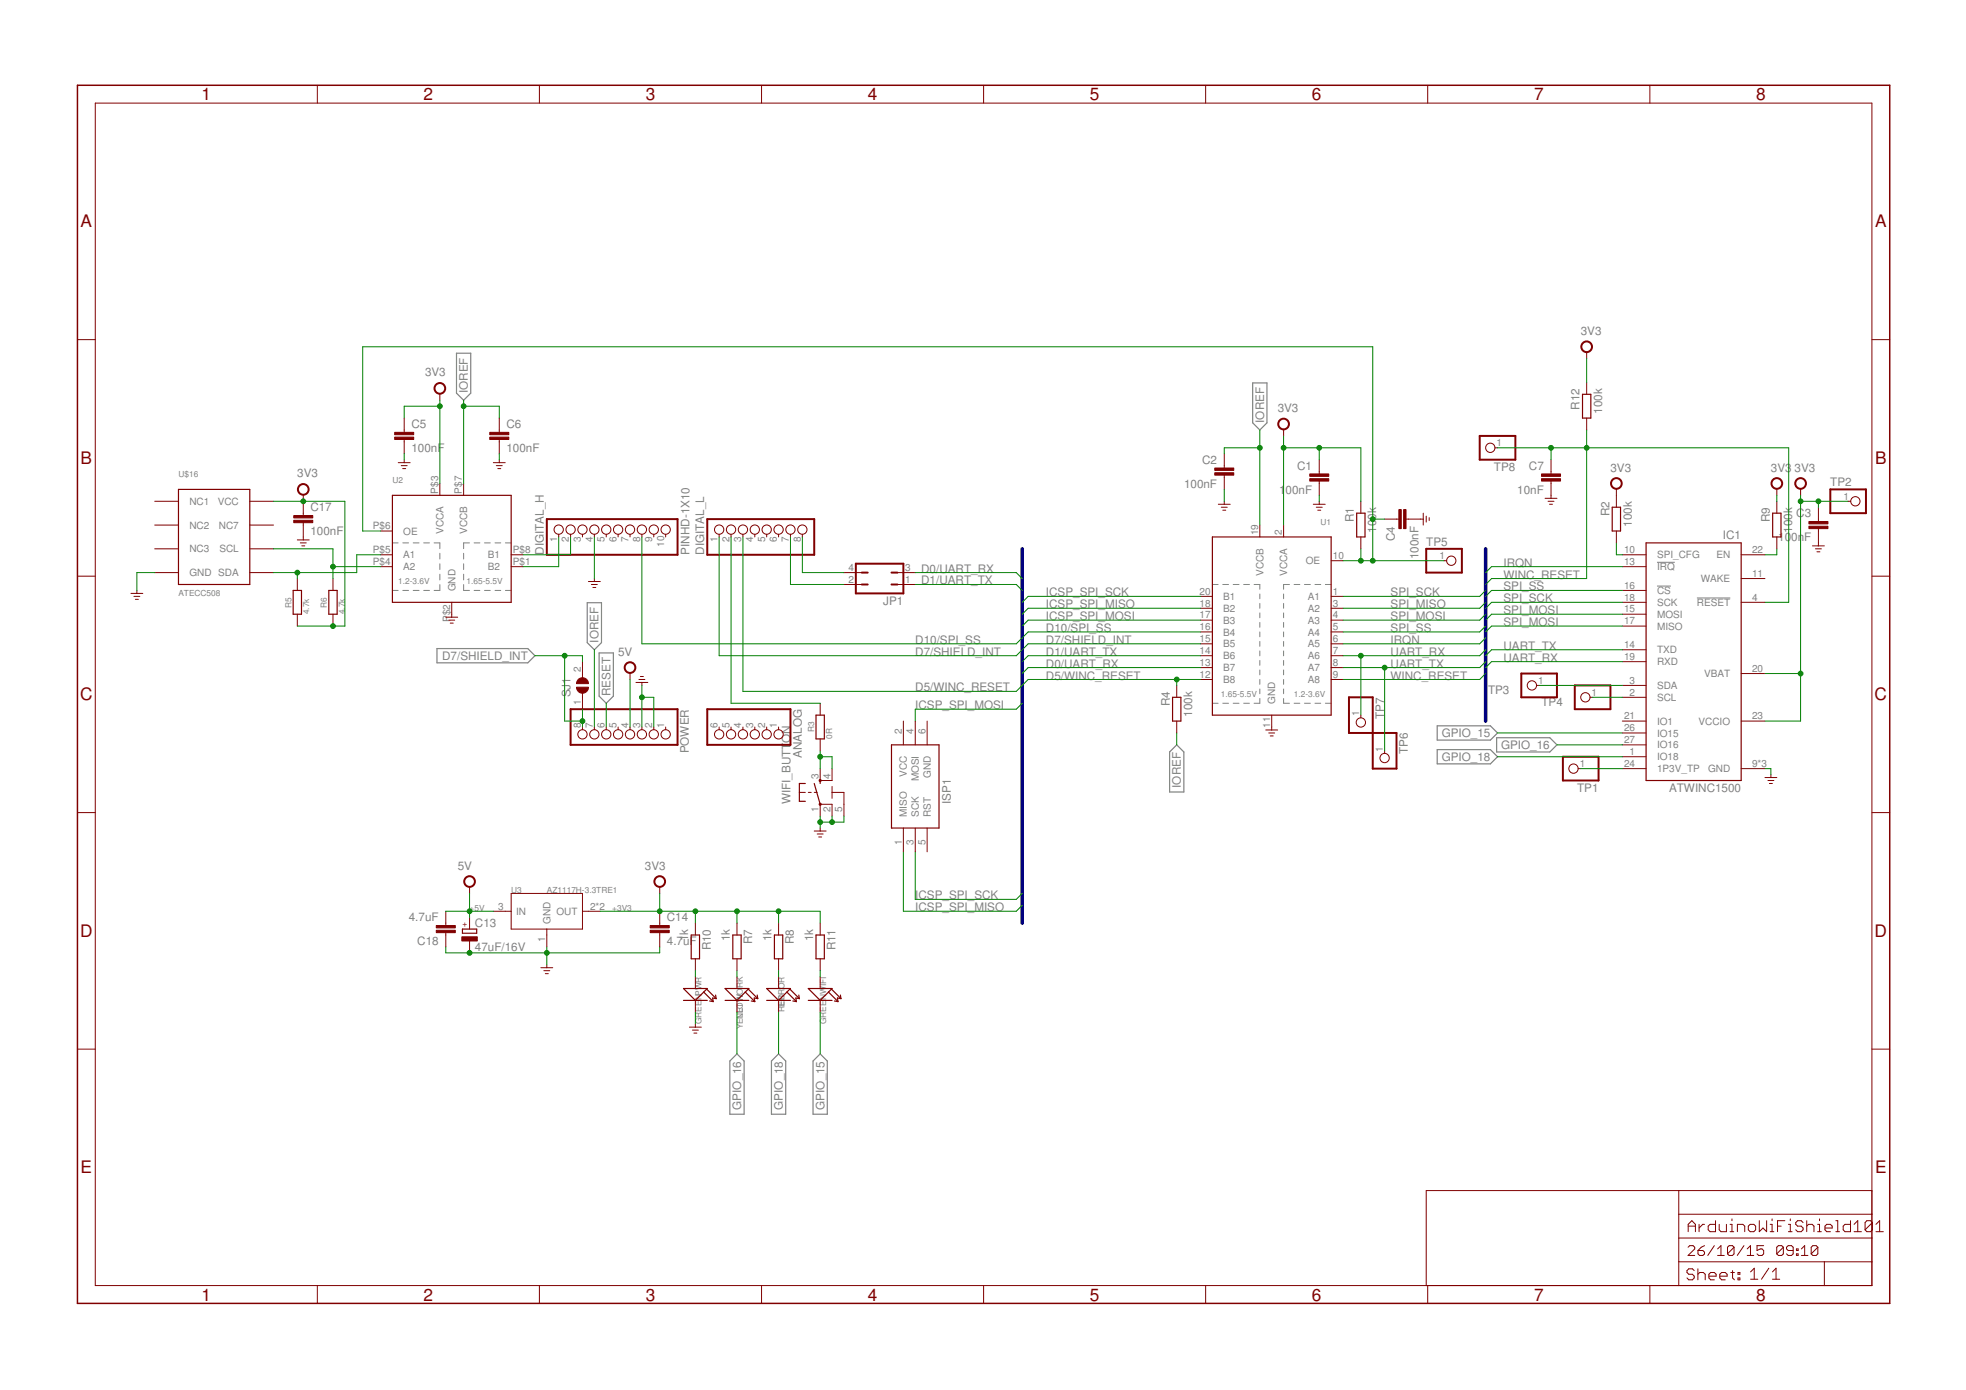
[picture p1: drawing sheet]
<svg xmlns="http://www.w3.org/2000/svg" width="420mm" height="297mm" viewBox="0 0 420 297" stroke-linecap="round" stroke-linejoin="round" font-family="sans-serif">
<g fill="none" stroke="#808080" stroke-width=".21">
<path d="M83.9 116h1.2M86.1 116h1.2M88.3 116h1.3M90.6 116h1.2M92.8 116h1.2v1.2M94 118.2v1.3M99.1 118.2v1.3M100.3 116h-1.2v1.2M101.3 116h1.3M103.5 116h1.3M105.8 116h1.2M108 116h1.2"/>
<path d="M83.9 126.2h1.2M86.1 126.2h1.2M88.3 126.2h1.3M90.6 126.2h1.2M94 124.9v1.3h-1.2M94 120.5v1.2M94 122.7v1.2M99.1 124.9v1.3h1.2M99.1 120.5v1.2M99.1 122.7v1.2M101.3 126.2h1.3M103.5 126.2h1.3"/>
<path d="M105.8 126.2h1.2M108 126.2h1.2M259.1 124.9h1.2M261.3 124.9h1.3M263.5 124.9h1.3M265.8 124.9h1.2M268 124.9h1.2v1M269.2 126.9v1.1M269.2 128.9v1.1M269.2 131v1M269.2 133v1M269.2 135v1.1"/>
<path d="M269.2 137.1v1M269.2 139.1v1M274.3 126.9v1.1M274.3 128.9v1.1M274.3 131v1M274.3 133v1M274.3 135v1.1M274.3 137.1v1M274.3 139.1v1M275.6 124.9h-1.3v1M276.6 124.9h1.2M278.8 124.9h1.2"/>
<path d="M281 124.9h1.3M283.3 124.9h1.2M354.1 120.2h3.8M354.1 125.2h3M362.6 127.8h7.2M259.1 150.3h1.2M261.3 150.3h1.3M263.5 150.3h1.3M265.8 150.3h1.2M269.2 149.3v1h-1.2M269.2 141.1v1.1M269.2 143.2v1"/>
<path d="M269.2 145.2v1M269.2 147.2v1.1M274.3 149.3v1h1.3M274.3 141.1v1.1M274.3 143.2v1M274.3 145.2v1M274.3 147.2v1.1M276.6 150.3h1.2M278.8 150.3h1.2M281 150.3h1.3M283.3 150.3h1.2"/>
</g>
<path d="M97.6 75.5h3v8.5l-1.5 1.5-1.5-1.5zM267.7 81.8h3.1v8.6l-1.6 1.5-1.5-1.5zM93.4 138.6h19.4l1.5 1.5-1.5 1.5h-19.4zM125.5 128.8h3v8.5l-1.5 1.6-1.5-1.6zM128 139.5h3.1v9.3l-1.5 1.5-1.6-1.5zM251.5 159.2l1.5 1.5v8.5h-3v-8.5zM307.1 155.1h11.4l1.5 1.5-1.5 1.6h-11.4zM319.8 157.6h11.4l1.5 1.6-1.5 1.5h-11.4zM307.1 160.2h11.4l1.5 1.5-1.5 1.5h-11.4zM157.5 225.2l1.5 1.5v11.4h-3v-11.4zM164.9 226.7l1.5-1.5 1.5 1.5v11.4h-3zM173.8 226.7l1.5-1.5 1.5 1.5v11.4h-3z" fill="none" stroke="#808080" stroke-width=".25"/>
<g fill="none" stroke="#800000" stroke-width=".21">
<path d="M67.8 18.2v3.8M115.3 18.2v3.8M162.8 18.2v3.8M210.2 18.2v3.8M257.7 18.2v3.8M305.1 18.2v3.8M352.6 18.2v3.8M20.4 22h379.6v252.7h-379.6zM16.6 72.6h3.8M339.1 75.2v1.4M400 72.6h3.9M85.1 98.9h2.6"/>
<path d="M85.7 99.5h1.3M86.4 89.3v3.1M86.4 93.9v3.1M86.4 98.2v.7M94 84.1v1.4M105.4 98.9h2.6M106.1 99.5h1.2M106.7 89.3v3.1M106.7 93.9v3.1M106.7 98.2v.7M261.6 97v3M274.3 91.7v1.5"/>
<path d="M281.9 98.2v3.1M319.5 95.7h.5M331.5 98.2v3.1M339.1 81.7v2.6M339.1 89.3v2.6M33.1 117.3h5M33.1 107.1h5M33.1 112.2h5M53.4 117.3h5.1M53.4 107.1h5.1M53.4 112.2h5.1M63.5 115.4h2.6"/>
<path d="M64.2 116h1.2M64.5 116.6h.6M64.8 105.7v4.5M64.8 111.7v3.7M81.3 118.6h2.6M81.3 113.5h2.6M86.1 100.1h.6M94 103.3v2.6M99.1 103.3v2.6M106.4 100.1h.6M109.2 118.6h2.6M119.4 114.2v.5"/>
<path d="M121.9 114.2v.5M124.5 114.2v.5M127 114.2v.5M129.6 114.2v.5M132.1 114.2v.5M134.6 114.2v.5M137.2 114.2v.5M139.7 114.2v.5M142.3 114.2v.5M153.7 114.2v.5M156.2 114.2v.5M158.8 114.2v.5"/>
<path d="M161.3 114.2v.5M163.9 114.2v.5M166.4 114.2v.5M168.9 114.2v.5M171.5 114.2v.5M260.4 107.8h2.5M261 108.4h1.3M261.3 109h.7M261.6 101.5v3.1M261.6 107.1v.7M269.2 112.2v2.5M274.3 112.2v2.5"/>
<path d="M280.7 107.8h2.5M281.3 108.4h1.3M281.6 109h.7M281.9 102.8v3.1M281.9 107.1v.7M284.5 119.8h2.5M290.8 107.1v2.6M290.8 114.7v2.6M295.9 110.9h3.1M300.5 110.9h3.7M304.2 109.7v2.5M304.8 110.3v1.3"/>
<path d="M305.4 110.6v.7M308.6 119.8h.6M330.2 106.5h2.5M330.8 107.1h1.3M331.2 107.8h.6M331.5 102.8v3.7M345.4 104.4v4M345.4 113.5v2.5M346.7 118.6h5.1M372.1 118.6h5.1M379.7 104.4v1.5M379.7 107.1v2.6"/>
<path d="M379.7 114.7v2.6M384.8 104.4v1.5M387.3 116.6h2.6M388 117.3h1.3M388.3 117.9h.6M388.6 108.4v3M388.6 113v3.6M395 107.1h.5M16.6 123.1h3.8M28 126.8h2.5M28.6 127.4h1.3M28.9 128.1h.7"/>
<path d="M29.3 126.2v.6M33.1 122.4h5M53.4 122.4h5.1M63.5 123.6v2.6M63.5 131.3v2.5M71.2 123.6v2.6M71.2 131.3v2.5M81.3 121.1h2.6M95.3 131.9h2.5M95.9 132.5h1.3M96.2 133.2h.7M96.5 128.7v3.2"/>
<path d="M109.2 121.1h2.6M125.8 124.3h2.5M126.4 124.9h1.3M126.7 125.5h.6M127 123.6v.7M180.4 124.9h3.8M180.4 122.4h3.8M191.8 124.9h3.8M191.8 122.4h3.8M256.6 127.4h2.5M256.6 130h2.5M256.6 132.5h2.5"/>
<path d="M256.6 135h2.5M256.6 137.6h2.5M284.5 127.4h2.5M284.5 130h2.5M284.5 132.5h2.5M284.5 135h2.5M284.5 137.6h2.5M346.7 128.7h5.1M346.7 121.1h5.1M346.7 138.9h5.1M346.7 131.3h5.1M346.7 126.2h5.1"/>
<path d="M346.7 133.8h5.1M372.1 128.7h5.1M372.1 123.6h5.1M400 123.1h3.9M124.5 141.4v3.4M124.5 148.1v3.5M124.5 155.4v.5M127 155.4v.5M129.6 155.4v.5M132.1 155.4v.5M134.6 143.8v1.4M134.6 155.4v.5"/>
<path d="M135.9 145.8h2.6M136.5 145.2h1.3M136.9 144.6h.6M137.2 145.8v.7M137.2 155.4v.5M139.7 155.4v.5M142.3 155.4v.5M153.7 155.4v.5M156.2 155.4v.5M158.8 155.4v.5M161.3 155.4v.5M163.9 155.4v.5"/>
<path d="M166.4 155.4v.5M175.3 150.3v2.5M175.3 157.9v2.5M193.1 154.1v5.1M195.6 154.1v5.1M198.1 154.1v5.1M251.5 146.5v2.5M251.5 154.1v2.5M256.6 145.2h2.5M256.6 140.1h2.5M256.6 142.7h2.5M270.5 156h2.5"/>
<path d="M271.1 156.6h1.3M271.5 157.3h.6M271.8 152.8v3.2M284.5 145.2h2.5M284.5 140.1h2.5M284.5 142.7h2.5M290.8 152.8v.6M328.4 146.5h.5M339.8 149h.6M346.7 156.6h5.1M346.7 149h5.1M346.7 146.5h5.1"/>
<path d="M346.7 141.4h5.1M346.7 154.1h5.1M346.7 159.2h5.1M372.1 143.9h5.1M372.1 154.1h5.1M16.6 173.7h3.8M170.8 169.3h1.3M172.7 169.3h.7M174 177.6h2.6M174 169.3h.6M174.6 178.2h1.3M175 178.9h.6"/>
<path d="M175.3 164.3v2.5h2.5v-2.5M175.3 174.4v-2.5h2.5v2.5M175.3 177v.6M177.8 169.3h2.6v5.1M177.8 168.1v2.5M193.1 177v5M195.6 177v5M198.1 177v5M295.9 160.4v.6M337.3 164.3h.5M346.7 161.7h5.1M346.7 164.3h5.1"/>
<path d="M372.1 164.3h5.1M377.2 166.2h2.5M377.8 166.8h1.3M378.1 167.4h.7M378.5 165.5v.7M400 173.7h3.9M95.3 194.7v3.1M95.3 199.3v3.1M100.4 189.5v1.4M100.4 196v2.5M105.4 194.7h3.8M109.2 190.9h15.3v7.6h-15.3z"/>
<path d="M116.9 198.5v3.9M124.5 194.7h3.8M141 189.5v1.4M141 194.7v3.1M141 199.3v3.1M148.6 197.3v2.5M157.5 197.3v2.5M166.4 197.3v2.5M175.3 197.3v2.5M100.4 201.1v2.5M115.6 206.8h2.5M116.2 207.4h1.3"/>
<path d="M116.5 208.1h.7M116.9 206.2v.6M147.3 219.5h2.6M148.6 204.9v2.5M148.6 208.7v2.5M148.6 213.8v2.5M148.6 218.9v.6M157.5 204.9v2.5M157.5 208.7v2.5M157.5 213.8v2.5M166.4 204.9v2.5M166.4 208.7v2.5"/>
<path d="M166.4 213.8v2.5M175.3 204.9v2.5M175.3 208.7v2.5M175.3 213.8v2.5M16.6 224.2h3.8M148 220.1h1.2M148.3 220.8h.6M400 224.2h3.9M358.8 254.4v20.3M358.8 259.5h41.2M400 254.4h-95.2v20.3M67.8 274.7v3.8"/>
<path d="M115.3 274.7v3.8M162.8 274.7v3.8M210.2 274.7v3.8M257.7 274.7v3.8M305.1 274.7v3.8M352.6 274.7v3.8M358.8 269.6h41.2M358.8 264.6h41.2M360.8 266.5l.3-.3h.7l.4 .3v.4l-1.4 1.4h1.4M360.8 263.2v-1.6l.8-.7 .7 .7v1.6M360.8 262h1.5M362.1 271.5l-.4-.4h-.8l-.4 .4v.4l.4 .4h.8l.4 .4v.4l-.4 .4h-.8l-.4-.4"/>
<path d="M362.9 271.1v2.4M362.9 272.3l.4-.4h.7l.4 .4v1.2M362.9 267.2h1l.4 .4v.3l-.4 .4h-.7l-.3-.4zM363.1 261.6v1.6M364.3 261.6h-.4l-.8 .8M364.3 266.2l-.7 .3-.7 .7M365.2 272.7h1.6v-.4l-.4-.4h-.8l-.4 .4v.8l.4 .4h.8M366.4 266.2l-1.4 2.1M366.6 260.9v2.3h-1.1l-.4-.4v-.8l.4-.4h1.1M367.1 268.3h1.4M367.1 266.9l.7-.7v2.1M367.4 261.6v1.2l.4 .4h1.2v-1.6"/>
<path d="M367.5 272.7h1.6v-.4l-.4-.4h-.8l-.4 .4v.8l.4 .4h.8M369.7 261.6h.4v1.6M369.7 263.2h.8M369.9 271.9h.8M370.1 260.5v.4M370.3 271.5v1.6l.4 .4M370.6 266.5v1.4l-.4 .4h-.7l-.3-.4M370.6 266.5l-.4-.3h-.7l-.3 .3v1.4M370.6 266.5l-1.4 1.4M371.3 263.2v-1.6h1.2l.4 .4v1.2M371.4 271.9h.4v.4h-.4zM371.4 273.1h.4v.4h-.4z"/>
<path d="M372.7 266.2l-1.4 2.1M373.4 268.3h1.4M373.4 266.9l.7-.7v2.1M373.6 262l.4-.4h.8l.4 .4v.8l-.4 .4h-.8l-.4-.4zM374.1 271.8l.8-.8v2.4M374.1 273.4h1.6M376 260.9v2.3l.8-.8 .7 .8v-2.3M376.9 266.2h-1.4v1l.7-.3h.4l.3 .3v.7l-.3 .4h-.7l-.4-.4M378 271l-1.6 2.4M378.3 261.6h.4v1.6M378.3 263.2h.8M378.7 260.5v.4"/>
<path d="M378.8 273.4h1.5M378.8 271.8l.8-.8v2.4M379.9 262h.8M381.1 266.5v1.4l-.3 .4h-.7l-.4-.4M381.1 266.5l-.3-.3h-.7l-.4 .3v1.4M381.1 266.5l-1.4 1.4M381.4 260.9h-1.5v2.3M382.2 261.6h.4v1.6M382.2 263.2h.8M382.6 260.5v.4M383.2 267.2h-1l-.4-.3v-.4l.4-.3h.7l.3 .3v1.4l-.3 .4h-.7l-.4-.4M383.9 267.9h.4v.4h-.4z"/>
<path d="M383.9 266.9h.4v.3h-.4zM385 268.3h1.4M385 266.9l.7-.7v2.1M385.3 261.3l-.4-.4h-.7l-.4 .4v.3l.4 .4h.7l.4 .4v.4l-.4 .4h-.7l-.4-.4M386.1 262l.4-.4h.8l.4 .4v1.2M386.1 260.9v2.3M388.5 261.6h.4v1.6M388.5 263.2h.7M388.5 266.5v1.4l-.4 .4h-.7l-.3-.4M388.5 266.5l-.4-.3h-.7l-.3 .3v1.4M388.5 266.5l-1.4 1.4M388.9 260.5v.4"/>
<path d="M389.9 269.6v5.1M390 262.4h1.6v-.4l-.4-.4h-.8l-.4 .4v.8l.4 .4h.8M392.3 263.2h.8M392.3 260.9h.4v2.3M395.5 260.9v2.3h-1.2l-.4-.4v-.8l.4-.4h1.2M396.2 263.2h1.6M396.2 261.6l.8-.7v2.3M400.2 261.3v1.5l-.4 .4h-.8l-.4-.4M400.2 261.3l-.4-.4h-.8l-.4 .4v1.5M400.2 261.3l-1.6 1.5M400.9 263.2h1.6M400.9 261.6l.8-.7v2.3"/>
<circle cx="318.5" cy="95.7" r=".99"/>
<circle cx="119.4" cy="113.2" r=".99"/>
<circle cx="121.9" cy="113.2" r=".99"/>
<circle cx="124.5" cy="113.2" r=".99"/>
<circle cx="127" cy="113.2" r=".99"/>
<circle cx="129.6" cy="113.2" r=".99"/>
<circle cx="132.1" cy="113.2" r=".99"/>
<circle cx="134.6" cy="113.2" r=".99"/>
<circle cx="137.2" cy="113.2" r=".99"/>
<circle cx="139.7" cy="113.2" r=".99"/>
<circle cx="142.3" cy="113.2" r=".99"/>
<circle cx="153.7" cy="113.2" r=".99"/>
<circle cx="156.2" cy="113.2" r=".99"/>
<circle cx="158.8" cy="113.2" r=".99"/>
<circle cx="161.3" cy="113.2" r=".99"/>
<circle cx="163.9" cy="113.2" r=".99"/>
<circle cx="166.4" cy="113.2" r=".99"/>
<circle cx="168.9" cy="113.2" r=".99"/>
<circle cx="171.5" cy="113.2" r=".99"/>
<circle cx="310.2" cy="119.8" r=".99"/>
<circle cx="396.5" cy="107.1" r=".99"/>
<circle cx="124.5" cy="156.9" r=".99"/>
<circle cx="127" cy="156.9" r=".99"/>
<circle cx="129.6" cy="156.9" r=".99"/>
<circle cx="132.1" cy="156.9" r=".99"/>
<circle cx="134.6" cy="156.9" r=".99"/>
<circle cx="137.2" cy="156.9" r=".99"/>
<circle cx="139.7" cy="156.9" r=".99"/>
<circle cx="142.3" cy="156.9" r=".99"/>
<circle cx="153.7" cy="156.9" r=".99"/>
<circle cx="156.2" cy="156.9" r=".99"/>
<circle cx="158.8" cy="156.9" r=".99"/>
<circle cx="161.3" cy="156.9" r=".99"/>
<circle cx="163.9" cy="156.9" r=".99"/>
<circle cx="166.4" cy="156.9" r=".99"/>
<circle cx="290.8" cy="154.4" r=".99"/>
<circle cx="327.4" cy="146.5" r=".99"/>
<circle cx="338.8" cy="149" r=".99"/>
<circle cx="295.9" cy="162" r=".99"/>
<circle cx="336.3" cy="164.3" r=".99"/>
</g>
<g fill="#800000" stroke="#800000" stroke-width=".21">
<path d="M139 198.8h4v.5h-4z"/>
<path d="M139 197.8h4v.5h-4z"/>
<path d="M93.2 197.8h4.1v.5h-4.1z"/>
<path d="M93.2 198.8h4.1v.5h-4.1z"/>
<path d="M98.7 200.2h3.3v.9h-3.3z"/>
<path d="M62.8 111.2h4v.5h-4z"/>
<path d="M62.8 110.2h4v.5h-4z"/>
<path d="M279.9 102.3h4.1v.5h-4.1z"/>
<path d="M279.9 101.3h4.1v.5h-4.1z"/>
<path d="M259.6 101h4.1v.5h-4.1z"/>
<path d="M259.6 100h4.1v.5h-4.1z"/>
<path d="M386.6 112.5h4.1v.5h-4.1z"/>
<path d="M386.6 111.4h4.1v.6h-4.1z"/>
<path d="M300 108.9h.5v4.1h-.5z"/>
<path d="M299 108.9h.5v4.1h-.5z"/>
<path d="M84.3 93.4h4.1v.5h-4.1z"/>
<path d="M84.3 92.4h4.1v.5h-4.1z"/>
<path d="M104.7 93.4h4v.5h-4z"/>
<path d="M104.7 92.4h4v.5h-4z"/>
<path d="M329.4 102.3h4.1v.5h-4.1z"/>
<path d="M329.4 101.3h4.1v.5h-4.1z"/>
</g>
<g fill="none" stroke="#800000" stroke-width=".25">
<path d="M338.2 84.3h1.8v5h-1.8zM38.1 104.6h15.3v20.3h-15.3zM83.9 105.9h25.3v22.8h-25.3zM259.1 114.7h25.4v38.1h-25.4zM289.9 109.7h1.8v5h-1.8zM344.6 108.4h1.7v5.1h-1.7zM351.8 116h20.3v50.8h-20.3zM378.8 109.7h1.8v5h-1.8zM62.7 126.2h1.7v5.1h-1.7zM70.3 126.2h1.8v5.1h-1.8zM174.4 152.8h1.8v5.1h-1.8zM190.5 159.2h10.2v17.8h-10.2z"/>
<path d="M250.6 149h1.8v5.1h-1.8zM172.1 167.4h-1.3v3.8h1.3M174 167.4l1.3 4.5M175.3 166.8v.6M98.8 198.5h3.1v.9h-3.1zM147.7 199.8h1.8v5.1h-1.8zM156.6 199.8h1.8v5.1h-1.8zM165.5 199.8h1.8v5.1h-1.8zM174.4 199.8h1.8v5.1h-1.8zM146.1 211.2h5.1l-2.6 2.6zM146.1 213.8h5.1M150.4 212l2 2"/>
<path d="M151 211.4l2.1 2M151.7 213.9l.7 .1M152.9 212.6l.2 .8M153.1 213.4l-.8-.1 .1 .7M155 211.2h5l-2.5 2.6zM155 213.8h5M159.3 212l2 2M159.9 211.4l2 2M160.5 213.9l.8 .1M161.8 212.6l.1 .8M161.9 213.4l-.7-.1 .1 .7M163.9 211.2h5l-2.5 2.6z"/>
<path d="M163.9 213.8h5M168.2 212l2 2M168.8 211.4l2 2M169.4 213.9l.8 .1M170.7 212.6l.1 .8M170.8 213.4l-.7-.1 .1 .7M172.7 211.2h5.1l-2.5 2.6zM172.7 213.8h5.1M177.1 212l2 2M177.7 211.4l2 2M178.3 213.9l.8 .1M179.6 212.6l.1 .8"/>
<path d="M179.7 213.4l-.7-.1 .1 .7"/>
</g>
<g fill="none" stroke="#800000" stroke-width=".42">
<path d="M316.2 93.2h7.6v5h-7.6zM116.9 110.9h27.9v7.7h-27.9zM151.2 110.9h22.8v7.7h-22.8zM304.8 117.3h7.6v5.1h-7.6zM391.2 104.6h7.6v5.1h-7.6zM182.9 120.5h10.2v6.3h-10.2zM184.2 124.9h1.2M184.2 122.4h1.2M190.5 124.9h1.3M190.5 122.4h1.3M121.9 151.6h22.9v7.6h-22.9zM151.2 151.6h17.7v7.6h-17.7z"/>
<path d="M288.3 149v7.6h10.1v7.7h-5v-15.3zM325.1 143.9h7.6v5.1h-7.6zM336.5 146.5h7.7v5.1h-7.7zM334 161.7h7.6v5.1h-7.6z"/>
<circle cx="339.1" cy="74.1" r="1.14"/>
<circle cx="94" cy="83" r="1.14"/>
<circle cx="274.3" cy="90.6" r="1.14"/>
<circle cx="64.8" cy="104.6" r="1.14"/>
<circle cx="345.4" cy="103.3" r="1.14"/>
<circle cx="379.7" cy="103.3" r="1.14"/>
<circle cx="384.8" cy="103.3" r="1.14"/>
<circle cx="134.6" cy="142.7" r="1.14"/>
<circle cx="175.3" cy="166.8" r=".13"/>
<circle cx="175.3" cy="171.9" r=".13"/>
<circle cx="100.4" cy="188.4" r="1.14"/>
<circle cx="141" cy="188.4" r="1.14"/>
</g>
<path d="M16.6 18.2h387.3v260.3h-387.3z" fill="none" stroke="#800000" stroke-width=".32"/>
<g fill="#800000" stroke="#800000" stroke-width=".21">
<path d="M123.6 145.1a1.27 1.27 0 0 1 1.4-.2 1.27 1.27 0 0 1 .8 1.2h-2.6z" fill-rule="evenodd"/>
<path d="M123.2 146.9h2.6a1.27 1.27 0 0 1-1.3 1.2 1.27 1.27 0 0 1-1.3-1.2z" fill-rule="evenodd"/>
</g>
<path d="M218.5 117.3v80M317.5 117.3v36.8" fill="none" stroke="#000080" stroke-width=".76"/>
<g fill="none" stroke="#008000" stroke-width=".21">
<path d="M339.1 76.6v5.1M86.4 97v1.2M94 86.8h-7.6v2.5M94 85.5v17.8M99.1 86.8h7.6v2.5M99.1 85.5v17.8M106.7 97v1.2M269.2 95.7h-7.6v1.3M269.2 91.9v20.3M274.3 95.7h16.5v11.4M274.3 93.2v19M281.9 95.7v2.5"/>
<path d="M320 95.7h62.3v33h-5.1M331.5 95.7v2.5M339.1 91.9v31.7h-20.3l-1.3 1.3M58.5 117.3h12.7v6.3M58.5 107.1h15.2v26.7h-10.2M81.3 118.6h-5.1v3.8h-17.7M81.3 113.5h-3.8v-39.4h215.9v45.7M119.4 114.7v6.4h-7.6M121.9 114.7v3.9h-10.1M127 114.7v8.9M137.2 114.7v22.9h80l2.5-2.6h36.9M153.7 114.7v25.4h63.5l2.5-2.5h36.9"/>
<path d="M156.2 114.7v35.6h19.1M158.8 114.7v33h58.4l2.5-2.5h36.9M168.9 114.7v10.2h11.5M171.5 114.7v7.7h8.9M261.6 104.6v2.5M281.9 105.9v1.2M287 119.8h21.6M290.8 117.3v2.5M293.4 110.9h2.5M345.4 116v2.6h1.3M379.7 117.3v1.3h-2.5M379.7 105.9v1.2"/>
<path d="M384.8 105.9v48.2h-7.6M384.8 107.1h10.2M388.6 107.1v1.3M33.1 122.4h-3.8v3.8M63.5 122.4v1.2M71.2 121.1h10.1M127 138.9v16.5M195.6 122.4h21.6l1.3 1.2M195.6 124.9h21.6l1.3 1.3M256.6 127.4h-36.9l-1.2 1.3M256.6 130h-36.9l-1.2 1.3M256.6 132.5h-36.9l-1.2 1.3"/>
<path d="M317.5 138.9l-1.3 1.2h-29.2M317.5 136.3l-1.3 1.3h-29.2M317.5 133.8l-1.3 1.2h-29.2M317.5 126.2l-1.3 1.2h-29.2M317.5 128.7l-1.3 1.3h-29.2M317.5 131.3l-1.3 1.2h-29.2M346.7 121.1h-27.9l-1.3 1.3M346.7 133.8h-27.9l-1.3 1.2M346.7 128.7h-27.9l-1.3 1.3M346.7 131.3h-27.9l-1.3 1.2M346.7 126.2h-27.9l-1.3 1.2M346.7 138.9h-27.9l-1.3 1.2"/>
<path d="M114.3 140.1h10.2v1.3M120.7 140.1v14h3.8M124.5 151.6v3.8M129.6 150.3v5.1M134.6 145.2v10.2M137.2 146.5v8.9M137.2 149h2.5v6.4M218.5 150.3l-1.3 1.3h-21.6v2.5M251.5 145.2v1.3M251.5 156.6v2.6M256.6 140.1h-36.9l-1.2 1.3M256.6 142.7h-36.9l-1.2 1.2"/>
<path d="M290.8 140.1v12.7M295.9 142.7v17.7M317.5 143.9l-1.3 1.3h-29.2M317.5 141.4l-1.3 1.3h-29.2M320 156.6h26.7M328.9 146.5h17.8M332.7 159.2h14M340.4 149h6.3M346.7 141.4h-27.9l-1.3 1.3M377.2 143.9h7.6M175.3 160.4v3.9M175.3 174.4v2.6"/>
<path d="M175.3 161.7h2.5v2.6M177.8 174.4v1.3M180.4 174.4v1.3h-5.1M320 161.7h26.7M337.8 164.3h8.9M377.2 164.3h1.3v1.2M95.3 194.7h10.1M100.4 190.9v5.1M128.3 194.7h47v2.6M141 190.9v3.8M148.6 194.7v2.6M157.5 194.7v2.6"/>
<path d="M166.4 194.7v2.6M193.1 182v12.7h24.1l1.3-1.2M195.6 182v10.2h21.6l1.3-1.3M95.3 202.4v1.2h45.7v-1.2M116.9 202.4v3.8M148.6 207.4v1.3M148.6 216.3v2.6M157.5 207.4v1.3M157.5 216.3v8.9M166.4 207.4v1.3M166.4 216.3v8.9M175.3 207.4v1.3"/>
<path d="M175.3 216.3v8.9"/>
</g>
<g fill="#008000" stroke="#008000" stroke-width=".21">
<circle cx="116.9" cy="203.6" r=".51"/>
<circle cx="100.4" cy="203.6" r=".51"/>
<circle cx="137.2" cy="149" r=".51"/>
<circle cx="175.3" cy="175.7" r=".51"/>
<circle cx="177.8" cy="175.7" r=".51"/>
<circle cx="71.2" cy="121.1" r=".51"/>
<circle cx="269.2" cy="95.7" r=".51"/>
<circle cx="99.1" cy="86.8" r=".51"/>
<circle cx="100.4" cy="194.7" r=".51"/>
<circle cx="124.5" cy="154.1" r=".51"/>
<circle cx="120.7" cy="140.1" r=".51"/>
<circle cx="251.5" cy="145.2" r=".51"/>
<circle cx="141" cy="194.7" r=".51"/>
<circle cx="148.6" cy="194.7" r=".51"/>
<circle cx="157.5" cy="194.7" r=".51"/>
<circle cx="166.4" cy="194.7" r=".51"/>
<circle cx="274.3" cy="95.7" r=".51"/>
<circle cx="281.9" cy="95.7" r=".51"/>
<circle cx="384.8" cy="143.9" r=".51"/>
<circle cx="384.8" cy="107.1" r=".51"/>
<circle cx="388.6" cy="107.1" r=".51"/>
<circle cx="64.8" cy="107.1" r=".51"/>
<circle cx="71.2" cy="133.8" r=".51"/>
<circle cx="94" cy="86.8" r=".51"/>
<circle cx="290.8" cy="119.8" r=".51"/>
<circle cx="293.4" cy="119.8" r=".51"/>
<circle cx="293.4" cy="110.9" r=".51"/>
<circle cx="290.8" cy="140.1" r=".51"/>
<circle cx="295.9" cy="142.7" r=".51"/>
<circle cx="339.1" cy="95.7" r=".51"/>
<circle cx="331.5" cy="95.7" r=".51"/>
<circle cx="63.5" cy="122.4" r=".51"/>
<circle cx="175.3" cy="161.7" r=".51"/>
</g>
<g font-size="3.7" fill="#800000">
<text x="43.1" y="21.4">1</text>
<text x="90.5" y="21.4">2</text>
<text x="138" y="21.4">3</text>
<text x="185.5" y="21.4">4</text>
<text x="232.9" y="21.4">5</text>
<text x="280.4" y="21.4">6</text>
<text x="327.8" y="21.4">7</text>
<text x="375.3" y="21.4">8</text>
<text x="17.2" y="48.6">A</text>
<text x="400.7" y="48.6">A</text>
<text x="17.2" y="99.1">B</text>
<text x="400.7" y="99.1">B</text>
<text x="17.1" y="149.7">C</text>
<text x="400.6" y="149.7">C</text>
<text x="17.1" y="200.2">D</text>
<text x="400.6" y="200.2">D</text>
<text x="17.2" y="250.8">E</text>
<text x="400.7" y="250.8">E</text>
<text x="43.1" y="277.9">1</text>
<text x="90.5" y="277.9">2</text>
<text x="138" y="277.9">3</text>
<text x="185.5" y="277.9">4</text>
<text x="232.9" y="277.9">5</text>
<text x="280.4" y="277.9">6</text>
<text x="327.8" y="277.9">7</text>
<text x="375.3" y="277.9">8</text>
</g>
<g font-size="2.5" fill="#808080">
<text x="337.8" y="71.6">3V3</text>
<text x="90.8" y="80.5">3V3</text>
<text x="100" y="84" transform="rotate(-90 100 84)">IOREF</text>
<text x="273.1" y="88.1">3V3</text>
<text x="337.6" y="87.6" transform="rotate(-90 337.6 87.6)">R12</text>
<text x="342.4" y="88.4" transform="rotate(-90 342.4 88.4)">100k</text>
<text x="87.9" y="91.5">C5</text>
<text x="108.2" y="91.5">C6</text>
<text x="270.1" y="90.4" transform="rotate(-90 270.1 90.4)">IOREF</text>
<text x="87.9" y="96.6">100nF</text>
<text x="108.2" y="96.6">100nF</text>
<text x="256.9" y="99.1">C2</text>
<text x="277.2" y="100.4">C1</text>
<text x="319.3" y="100.6">TP8</text>
<text x="326.8" y="100.4">C7</text>
<text x="344.2" y="100.8">3V3</text>
<text x="378.5" y="100.8">3V3</text>
<text x="383.5" y="100.8">3V3</text>
<text x="63.5" y="102">3V3</text>
<text x="253" y="104.2">100nF</text>
<text x="273.4" y="105.5">1</text>
<text x="274.7" y="105.5">00nF</text>
<text x="324.3" y="105.5">10nF</text>
<text x="391.2" y="103.9">TP2</text>
<text x="66.3" y="109.3">C17</text>
<text x="289.3" y="111.6" transform="rotate(-90 289.3 111.6)">R1</text>
<text x="294.1" y="113.8" transform="rotate(-90 294.1 113.8)">100k</text>
<text x="343.9" y="110.3" transform="rotate(-90 343.9 110.3)">R2</text>
<text x="348.7" y="112.5" transform="rotate(-90 348.7 112.5)">100k</text>
<text x="378.2" y="111.6" transform="rotate(-90 378.2 111.6)">R9</text>
<text x="383" y="113.8" transform="rotate(-90 383 113.8)">100k</text>
<text x="383.9" y="110.5">C3</text>
<text x="66.3" y="114.4">100nF</text>
<text x="116.2" y="118.5" transform="rotate(-90 116.2 118.5)">DIGITAL_H</text>
<text x="147.3" y="118.5" transform="rotate(-90 147.3 118.5)">PINHD-1X10</text>
<text x="150.5" y="118.5" transform="rotate(-90 150.5 118.5)">DIGITAL_L</text>
<text x="298.1" y="115.6" transform="rotate(-90 298.1 115.6)">C4</text>
<text x="303.2" y="119.5" transform="rotate(-90 303.2 119.5)">100nF</text>
<text x="304.8" y="116.6">TP5</text>
<text x="368.2" y="115.2">IC1</text>
<text x="380" y="115.6">10</text>
<text x="382.8" y="115.6">0nF</text>
<text x="196.9" y="122.4">D0/UART_RX</text>
<text x="196.9" y="124.9">D1/UART_TX</text>
<text x="321.3" y="121.1">IRQN</text>
<text x="321.3" y="123.6">WINC_RESET</text>
<text x="188.8" y="129.2">JP1</text>
<text x="223.5" y="127.4">ICSP_SPI_SCK</text>
<text x="223.5" y="130">ICSP_SPI_MISO</text>
<text x="297.2" y="127.4">SPI_SCK</text>
<text x="297.2" y="130">SPI_MISO</text>
<text x="321.3" y="128.7">SPI_SCK</text>
<text x="321.3" y="131.2">SPI_MOSI</text>
<text x="321.3" y="126.2">SPI_SS</text>
<text x="127.9" y="137.3" transform="rotate(-90 127.9 137.3)">IOREF</text>
<text x="195.6" y="137.6">D10/SPI_SS</text>
<text x="223.5" y="137.6">D7/SHIELD_INT</text>
<text x="223.5" y="135.1">D10/SPI_SS</text>
<text x="223.5" y="132.5">ICSP_SPI_MOSI</text>
<text x="297.2" y="132.5">SPI_MOSI</text>
<text x="297.2" y="135.1">SPI_SS</text>
<text x="297.2" y="137.6">IRQN</text>
<text x="321.3" y="133.8">SPI_MOSI</text>
<text x="94.5" y="141">D7/SHIELD_INT</text>
<text x="132.1" y="140.1">5V</text>
<text x="195.6" y="140.1">D7/SHIELD_INT</text>
<text x="223.5" y="142.7">D0/UART_RX</text>
<text x="223.5" y="140.1">D1/UART_TX</text>
<text x="297.2" y="140.1">UART_RX</text>
<text x="297.2" y="142.7">UART_TX</text>
<text x="321.3" y="141.4">UART_RX</text>
<text x="321.3" y="138.9">UART_TX</text>
<text x="121.9" y="149" transform="rotate(-90 121.9 149)">SJ1</text>
<text x="130.5" y="148.8" transform="rotate(-90 130.5 148.8)">RESET</text>
<text x="195.6" y="147.8">D5/WINC_RESET</text>
<text x="223.5" y="145.2">D5/WINC_RESET</text>
<text x="297.2" y="145.2">WINC_RESET</text>
<text x="318" y="148.3">TP3</text>
<text x="195.6" y="151.6">I</text>
<text x="196.3" y="151.6">CSP_SPI_MOSI</text>
<text x="250" y="150.9" transform="rotate(-90 250 150.9)">R4</text>
<text x="254.8" y="153.2" transform="rotate(-90 254.8 153.2)">100k</text>
<text x="295.8" y="153.6" transform="rotate(-90 295.8 153.6)">TP7</text>
<text x="329.4" y="150.8">TP4</text>
<text x="147.2" y="161" transform="rotate(-90 147.2 161)">POWER</text>
<text x="171.3" y="162" transform="rotate(-90 171.3 162)">ANALOG</text>
<text x="300.9" y="161.2" transform="rotate(-90 300.9 161.2)">TP6</text>
<text x="308.1" y="157.5">GPIO_15</text>
<text x="320.8" y="160.1">GPIO_16</text>
<text x="308.1" y="162.6">GPIO_18</text>
<text x="168.9" y="171.9" transform="rotate(-90 168.9 171.9)">WIFI_BUTTON</text>
<text x="203.2" y="171.9" transform="rotate(-90 203.2 171.9)">ISP1</text>
<text x="252.4" y="168.3" transform="rotate(-90 252.4 168.3)">IOREF</text>
<text x="337.1" y="169.2">TP1</text>
<text x="356.7" y="169.3">ATWINC1500</text>
<text x="97.8" y="185.8">5V</text>
<text x="137.8" y="185.8">3V3</text>
<text x="87.4" y="196.9">4.7uF</text>
<text x="142.5" y="196.9">C14</text>
<text x="195.6" y="192.2">ICSP_SPI_SCK</text>
<text x="195.6" y="194.7">ICSP_SPI_MISO</text>
<text x="89.2" y="202">C18</text>
<text x="101.5" y="203.1">47uF/16V</text>
<text x="101.5" y="198.1">C13</text>
<text x="142.5" y="202">4.7uF</text>
<text x="147.1" y="201.2" transform="rotate(-90 147.1 201.2)">1k</text>
<text x="151.9" y="203.1" transform="rotate(-90 151.9 203.1)">R10</text>
<text x="156" y="201.2" transform="rotate(-90 156 201.2)">1k</text>
<text x="160.8" y="201.7" transform="rotate(-90 160.8 201.7)">R7</text>
<text x="164.9" y="201.2" transform="rotate(-90 164.9 201.2)">1k</text>
<text x="169.7" y="201.7" transform="rotate(-90 169.7 201.7)">R8</text>
<text x="173.8" y="201.2" transform="rotate(-90 173.8 201.2)">1k</text>
<text x="178.6" y="203.1" transform="rotate(-90 178.6 203.1)">R11</text>
<text x="158.4" y="237.1" transform="rotate(-90 158.4 237.1)">GPIO_16</text>
<text x="167.3" y="237.1" transform="rotate(-90 167.3 237.1)">GPIO_18</text>
<text x="176.2" y="237.1" transform="rotate(-90 176.2 237.1)">GPIO_15</text>
</g>
<g font-size="2.1" fill="#808080">
<text x="319.8" y="95.3">1</text>
<text x="40.5" y="107.9">NC1</text>
<text x="46.5" y="107.9">VCC</text>
<text x="93.7" y="105.5" transform="rotate(-90 93.7 105.5)">P$3</text>
<text x="98.7" y="105.5" transform="rotate(-90 98.7 105.5)">P$7</text>
<text x="394" y="106.8">1</text>
<text x="40.5" y="113">NC2</text>
<text x="46.8" y="113">NC7</text>
<text x="79.7" y="113.1">P$6</text>
<text x="40.5" y="118">NC3</text>
<text x="46.9" y="118">SCL</text>
<text x="79.7" y="118.2">P$5</text>
<text x="86.2" y="119.3">A1</text>
<text x="86.2" y="114.2">OE</text>
<text x="94.8" y="114.1" transform="rotate(-90 94.8 114.1)">VCCA</text>
<text x="99.9" y="114.1" transform="rotate(-90 99.9 114.1)">VCCB</text>
<text x="104.3" y="119.3">B1</text>
<text x="109.6" y="118.2">P$8</text>
<text x="119.1" y="115.7" transform="rotate(-90 119.1 115.7)">1</text>
<text x="121.6" y="115.7" transform="rotate(-90 121.6 115.7)">2</text>
<text x="124.1" y="115.7" transform="rotate(-90 124.1 115.7)">3</text>
<text x="126.7" y="115.7" transform="rotate(-90 126.7 115.7)">4</text>
<text x="129.2" y="115.7" transform="rotate(-90 129.2 115.7)">5</text>
<text x="131.8" y="115.7" transform="rotate(-90 131.8 115.7)">6</text>
<text x="134.3" y="115.7" transform="rotate(-90 134.3 115.7)">7</text>
<text x="136.8" y="115.7" transform="rotate(-90 136.8 115.7)">8</text>
<text x="139.4" y="115.7" transform="rotate(-90 139.4 115.7)">9</text>
<text x="141.9" y="116.9" transform="rotate(-90 141.9 116.9)">10</text>
<text x="153.3" y="115.7" transform="rotate(-90 153.3 115.7)">1</text>
<text x="155.9" y="115.7" transform="rotate(-90 155.9 115.7)">2</text>
<text x="158.4" y="115.7" transform="rotate(-90 158.4 115.7)">3</text>
<text x="161" y="115.7" transform="rotate(-90 161 115.7)">4</text>
<text x="163.5" y="115.7" transform="rotate(-90 163.5 115.7)">5</text>
<text x="166" y="115.7" transform="rotate(-90 166 115.7)">6</text>
<text x="168.6" y="115.7" transform="rotate(-90 168.6 115.7)">7</text>
<text x="171.1" y="115.7" transform="rotate(-90 171.1 115.7)">8</text>
<text x="268.9" y="114.4" transform="rotate(-90 268.9 114.4)">19</text>
<text x="274" y="114.4" transform="rotate(-90 274 114.4)">2</text>
<text x="284.8" y="119.5">10</text>
<text x="307.6" y="119.5">1</text>
<text x="347.1" y="118.2">10</text>
<text x="354.1" y="119.3">SPI_CFG</text>
<text x="366.8" y="119.3">EN</text>
<text x="374.4" y="118.2">22</text>
<text x="40.5" y="123.1">GND SDA</text>
<text x="79.7" y="120.7">P$4</text>
<text x="86.2" y="121.8">A2</text>
<text x="104.3" y="121.8">B2</text>
<text x="109.6" y="120.7">P$1</text>
<text x="181.4" y="124.5">2</text>
<text x="181.4" y="122">4</text>
<text x="193.4" y="124.5">1</text>
<text x="193.4" y="122">3</text>
<text x="270" y="123" transform="rotate(-90 270 123)">VCCB</text>
<text x="275.1" y="123" transform="rotate(-90 275.1 123)">VCCA</text>
<text x="279.1" y="120.6">OE</text>
<text x="347.1" y="120.7">13</text>
<text x="347.1" y="125.8">16</text>
<text x="354.1" y="121.8">IRQ</text>
<text x="363.5" y="124.4">WAKE</text>
<text x="374.4" y="123.3">11</text>
<text x="97.3" y="126.4" transform="rotate(-90 97.3 126.4)">GND</text>
<text x="256.4" y="127.1">20</text>
<text x="256.4" y="129.6">18</text>
<text x="261.4" y="128.2">B1</text>
<text x="261.4" y="130.7">B2</text>
<text x="279.5" y="128.2">A1</text>
<text x="279.5" y="130.7">A2</text>
<text x="284.8" y="127.1">1</text>
<text x="284.8" y="129.6">3</text>
<text x="347.1" y="130.9">15</text>
<text x="347.1" y="128.3">18</text>
<text x="354.1" y="126.9">CS</text>
<text x="354.1" y="129.5">SCK</text>
<text x="362.6" y="129.5">RESET</text>
<text x="374.4" y="128.3">4</text>
<text x="96.2" y="132.9" transform="rotate(-90 96.2 132.9)">P$2</text>
<text x="256.4" y="132.2">17</text>
<text x="256.4" y="134.7">16</text>
<text x="256.4" y="137.2">15</text>
<text x="261.4" y="133.3">B3</text>
<text x="261.4" y="135.8">B4</text>
<text x="279.5" y="133.3">A3</text>
<text x="279.5" y="135.8">A4</text>
<text x="284.8" y="132.2">4</text>
<text x="284.8" y="134.7">5</text>
<text x="284.8" y="137.2">6</text>
<text x="347.1" y="133.4">17</text>
<text x="354.1" y="132">MOSI</text>
<text x="354.1" y="134.5">MISO</text>
<text x="124.1" y="143.6" transform="rotate(-90 124.1 143.6)">2</text>
<text x="256.4" y="139.8">14</text>
<text x="256.4" y="142.3">13</text>
<text x="261.4" y="138.4">B5</text>
<text x="261.4" y="140.9">B6</text>
<text x="261.4" y="143.4">B7</text>
<text x="279.5" y="138.4">A5</text>
<text x="279.5" y="140.9">A6</text>
<text x="279.5" y="143.4">A7</text>
<text x="284.8" y="139.8">7</text>
<text x="284.8" y="142.3">8</text>
<text x="347.1" y="138.5">14</text>
<text x="347.1" y="141">19</text>
<text x="354.1" y="139.6">TXD</text>
<text x="354.1" y="142.2">RXD</text>
<text x="374.4" y="143.6">20</text>
<text x="256.4" y="144.9">12</text>
<text x="261.4" y="146">B8</text>
<text x="279.5" y="146">A8</text>
<text x="284.8" y="144.9">9</text>
<text x="328.7" y="146.1">1</text>
<text x="340.2" y="148.7">1</text>
<text x="348.3" y="148.7">2</text>
<text x="348.3" y="146.1">3</text>
<text x="354.1" y="149.8">SCL</text>
<text x="354.1" y="147.2">SDA</text>
<text x="364.2" y="144.7">VBAT</text>
<text x="124.1" y="155.6" transform="rotate(-90 124.1 155.6)">8</text>
<text x="124.1" y="150.6" transform="rotate(-90 124.1 150.6)">1</text>
<text x="126.7" y="155.6" transform="rotate(-90 126.7 155.6)">7</text>
<text x="129.2" y="155.6" transform="rotate(-90 129.2 155.6)">6</text>
<text x="131.8" y="155.6" transform="rotate(-90 131.8 155.6)">5</text>
<text x="134.3" y="155.6" transform="rotate(-90 134.3 155.6)">4</text>
<text x="136.8" y="155.6" transform="rotate(-90 136.8 155.6)">3</text>
<text x="139.4" y="155.6" transform="rotate(-90 139.4 155.6)">2</text>
<text x="141.9" y="155.6" transform="rotate(-90 141.9 155.6)">1</text>
<text x="153.3" y="155.6" transform="rotate(-90 153.3 155.6)">6</text>
<text x="155.9" y="155.6" transform="rotate(-90 155.9 155.6)">5</text>
<text x="158.4" y="155.6" transform="rotate(-90 158.4 155.6)">4</text>
<text x="161" y="155.6" transform="rotate(-90 161 155.6)">3</text>
<text x="163.5" y="155.6" transform="rotate(-90 163.5 155.6)">2</text>
<text x="166" y="155.6" transform="rotate(-90 166 155.6)">1</text>
<text x="271.4" y="155.6" transform="rotate(-90 271.4 155.6)">11</text>
<text x="272.6" y="150.5" transform="rotate(-90 272.6 150.5)">GND</text>
<text x="290.5" y="153" transform="rotate(-90 290.5 153)">1</text>
<text x="347.1" y="153.7">21</text>
<text x="354.1" y="154.9">IO1</text>
<text x="363" y="154.9">VCCIO</text>
<text x="374.4" y="153.7">23</text>
<text x="192.7" y="156.8" transform="rotate(-90 192.7 156.8)">2</text>
<text x="195.2" y="156.8" transform="rotate(-90 195.2 156.8)">4</text>
<text x="197.8" y="156.8" transform="rotate(-90 197.8 156.8)">6</text>
<text x="295.6" y="160.7" transform="rotate(-90 295.6 160.7)">1</text>
<text x="347.1" y="156.3">26</text>
<text x="347.1" y="158.8">27</text>
<text x="348.3" y="161.4">1</text>
<text x="354.1" y="157.4">IO15</text>
<text x="354.1" y="159.9">IO16</text>
<text x="174.9" y="166.4" transform="rotate(-90 174.9 166.4)">3</text>
<text x="177.5" y="166.4" transform="rotate(-90 177.5 166.4)">4</text>
<text x="193.8" y="166" transform="rotate(-90 193.8 166)">VCC</text>
<text x="196.4" y="167" transform="rotate(-90 196.4 167)">MOSI</text>
<text x="198.9" y="166.3" transform="rotate(-90 198.9 166.3)">GND</text>
<text x="337.6" y="163.9">1</text>
<text x="347.1" y="163.9">24</text>
<text x="354.1" y="162.5">IO18</text>
<text x="354.1" y="165">1P3V_TP</text>
<text x="365" y="165">GND</text>
<text x="374.4" y="163.9">9*3</text>
<text x="174.9" y="173.4" transform="rotate(-90 174.9 173.4)">1</text>
<text x="177.5" y="173.4" transform="rotate(-90 177.5 173.4)">2</text>
<text x="180" y="173.4" transform="rotate(-90 180 173.4)">5</text>
<text x="193.8" y="174.6" transform="rotate(-90 193.8 174.6)">MISO</text>
<text x="196.4" y="174.6" transform="rotate(-90 196.4 174.6)">SCK</text>
<text x="198.9" y="174.6" transform="rotate(-90 198.9 174.6)">RST</text>
<text x="192.7" y="180.5" transform="rotate(-90 192.7 180.5)">1</text>
<text x="195.2" y="180.5" transform="rotate(-90 195.2 180.5)">3</text>
<text x="197.8" y="180.5" transform="rotate(-90 197.8 180.5)">5</text>
<text x="106.4" y="194.4">3</text>
<text x="110.3" y="195.5">IN</text>
<text x="117.6" y="197.5" transform="rotate(-90 117.6 197.5)">GND</text>
<text x="118.9" y="195.5">OUT</text>
<text x="126.1" y="194.4">2*2</text>
<text x="116.5" y="201.4" transform="rotate(-90 116.5 201.4)">1</text>
</g>
<g font-size="1.8" fill="#808080">
<text x="38.1" y="102">U$16</text>
<text x="83.9" y="103.3">U2</text>
<text x="282.2" y="112.2">U1</text>
<text x="85.1" y="124.9">1.2-3.6V</text>
<text x="99.7" y="124.9">1.65-5.5V</text>
<text x="38.1" y="127.4">ATECC508</text>
<text x="62.3" y="130" transform="rotate(-90 62.3 130)">R5</text>
<text x="66.1" y="131.2" transform="rotate(-90 66.1 131.2)">4.7k</text>
<text x="69.9" y="130" transform="rotate(-90 69.9 130)">R6</text>
<text x="73.7" y="131.2" transform="rotate(-90 73.7 131.2)">4.7k</text>
<text x="260.9" y="149">1.65-5.5V</text>
<text x="276.5" y="149">1.2-3.6V</text>
<text x="174" y="156.4" transform="rotate(-90 174 156.4)">R3</text>
<text x="177.8" y="157.9" transform="rotate(-90 177.8 157.9)">0R</text>
<text x="109.2" y="190.9">U3</text>
<text x="116.9" y="190.9">AZ1117H-</text>
<text x="125" y="190.9">3.3TRE1</text>
<text x="100.4" y="194.7">+5V</text>
<text x="130.8" y="194.7">+3V3</text>
<text x="158.8" y="211.2" transform="rotate(-90 158.8 211.2)">RK</text>
<text x="167.7" y="215" transform="rotate(-90 167.7 215)">ED</text>
<text x="176.6" y="210.8" transform="rotate(-90 176.6 210.8)">IFI</text>
<text x="149.9" y="218.8" transform="rotate(-90 149.9 218.8)">GREENPWR</text>
<text x="158.8" y="219.9" transform="rotate(-90 158.8 219.9)">YENETWO</text>
<text x="158.8" y="217.5" transform="rotate(-90 158.8 217.5)">LLOW</text>
<text x="167.7" y="216.3" transform="rotate(-90 167.7 216.3)">RERROR</text>
<text x="176.6" y="218.8" transform="rotate(-90 176.6 218.8)">GREENW</text>
</g>
<text font-size="1.8" fill="#800000" x="99.8" y="198.1" transform="rotate(-90 99.8 198.1)">+</text>
</svg>
